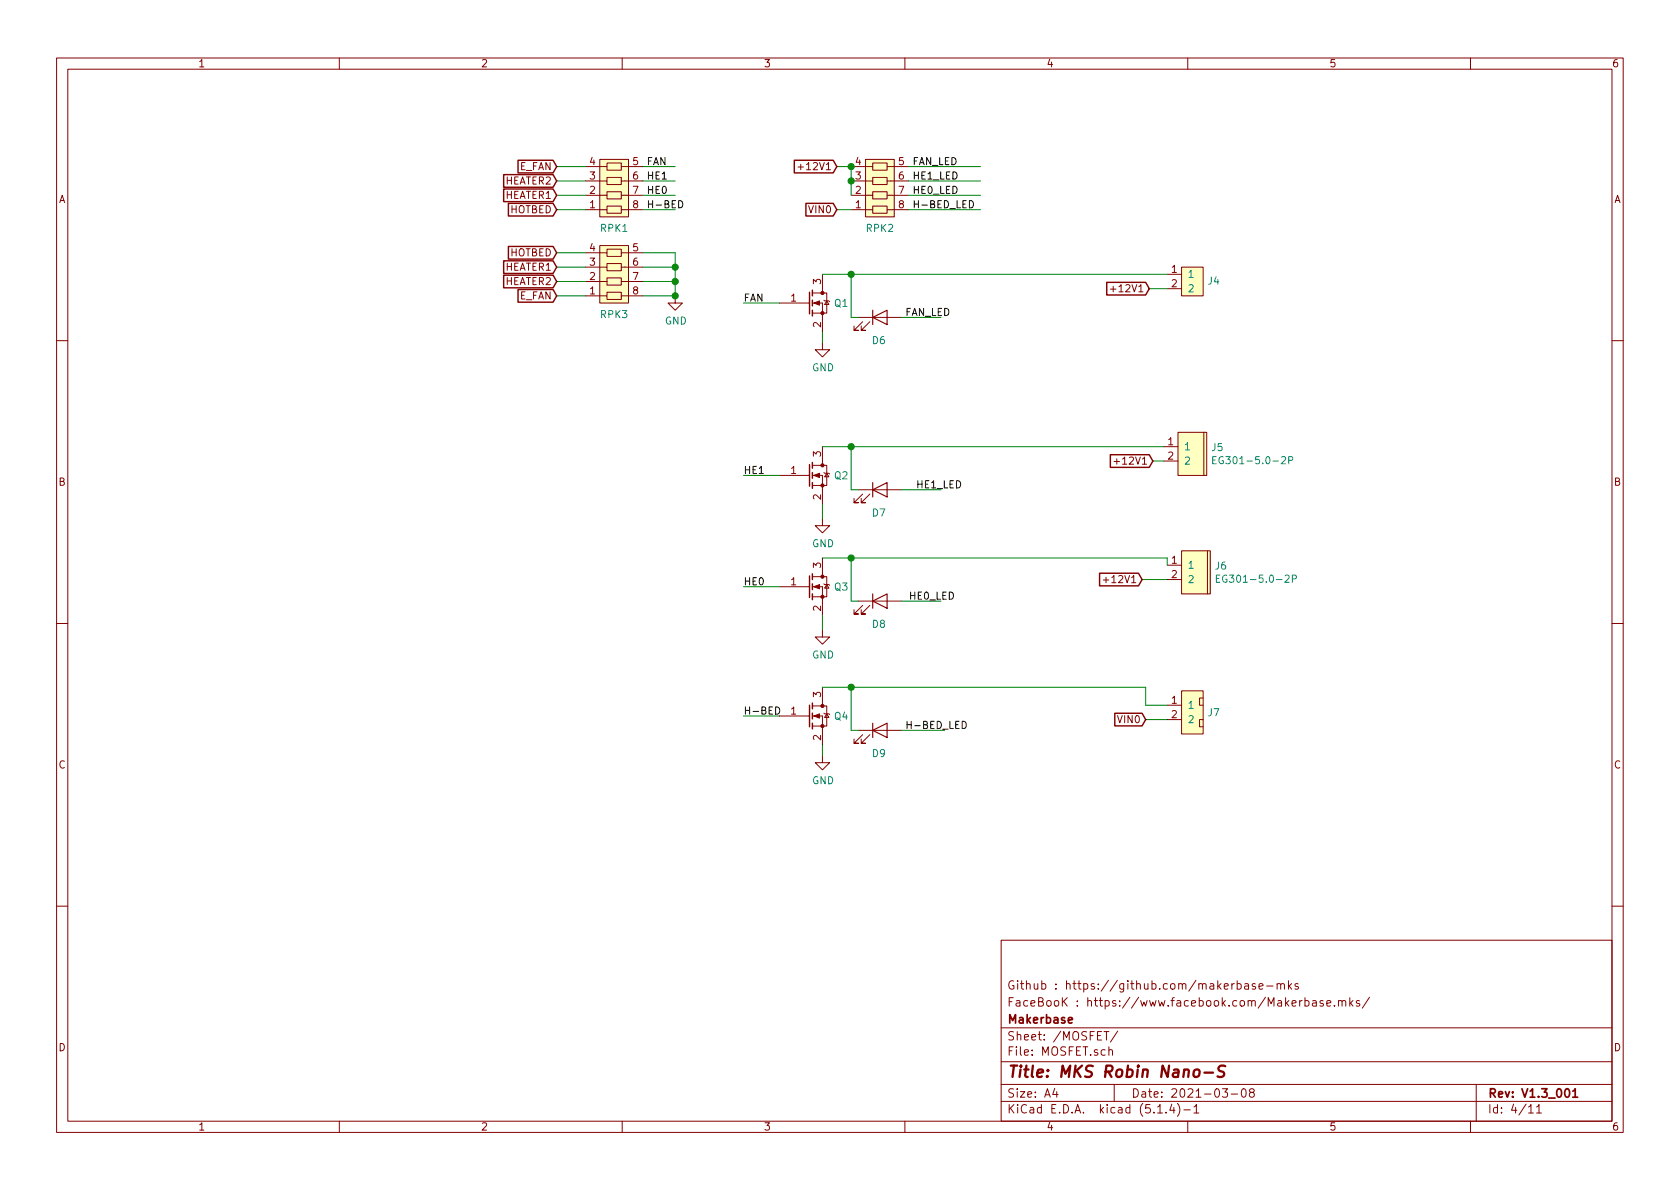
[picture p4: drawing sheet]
<svg xmlns="http://www.w3.org/2000/svg" width="297mm" height="210mm" viewBox="0 0 297 210" stroke-linecap="round" stroke-linejoin="round" font-family="sans-serif">
<g fill="none" stroke="#840000" stroke-width=".18">
<path d="M10 10.3h277v189.9h-277zM12 12.2h273v186.1h-273zM60 10.3v1.9M110 10.3v1.9M160 10.3v1.9M210 10.3v1.9M260 10.3v1.9M103.5 29.5h3.8v.6h2.6v-.6h3.8M103.5 37.1h3.8v.6h2.6v-.6h3.8M103.5 32h3.8v.6h2.6v-.6h3.8M103.5 34.5h3.8v.7h2.6v-1.3h-2.6v.6M106 28.2h5.1v10.1h-5.1z"/>
<path d="M107.3 32v-.6h2.6v.6M107.3 37.1v-.7h2.6v.7M107.3 29.5v-.7h2.6v.7M109.9 34.5h3.8M141.1 29.5h1M150.5 29.5h3.8v.6h2.5v-.6h3.9M150.5 37.1h3.8v.6h2.5v-.6h3.9M150.5 32h3.8v.6h2.5v-.6h3.9M150.5 34.5h3.8v.7h2.5v-1.3h-2.5v.6M153 28.2h5.1v10.1h-5.1zM154.3 32v-.6h2.5v.6M154.3 37.1v-.7h2.5v.7"/>
<path d="M154.3 29.5v-.7h2.5v.7M156.8 34.5h3.9M103.5 44.7h3.8v.6h2.6v-.6h3.8M103.5 52.3h3.8v.7h2.6v-.7h3.8M103.5 47.2h3.8v.7h2.6v-.7h3.8M103.5 49.8h3.8v.6h2.6v-1.3h-2.6v.7M106 43.4h5.1v10.2h-5.1zM107.3 47.2v-.6h2.6v.6M107.3 52.3v-.6h2.6v.6M107.3 44.7v-.6h2.6v.6M109.9 49.8h3.8M119.4 52.3v1.3h1.2l-1.2 1.3-1.3-1.3h1.3"/>
<path d="M137.8 53.6h5.1M142.9 53.6h.2M143.6 53.6h1.8v5.1M143.6 51.8h1.8M145.4 51.8h.8v3.6h-2.6M145.4 48.5v3.3M145.7 53.1l.1 .1h.8l.1 .1M146.2 53.2l.4 .6h-.8zM151.8 56.1h7.6M152.5 56.9l-1.5 1.5h.8h-.8v-.7M153.8 56.9l-1.5 1.5h.7h-.7v-.7M196.3 51.1h1"/>
<path d="M206.4 48.5h2.5M206.4 51h2.5M208.9 47.2h3.8v5.1h-3.8zM10 60.2h2M145.4 60.6v1.2h1.3l-1.3 1.3-1.3-1.3h1.3M145.4 79v3.3M205.7 79h2.6M208.3 76.4h5.1v7.7h-5.1zM212.9 76.4v7.7M285 60.2h2M137.8 84.1h5.1M142.9 84.1h.2"/>
<path d="M143.6 84.1h1.8v5M143.6 82.3h1.8M145.4 91.7v1.3h1.3l-1.3 1.2-1.3-1.2h1.3M145.4 82.3h.8v3.5h-2.6M145.4 98.7v3.3M145.7 83.6l.1 .1h.8l.1 .1M146.2 83.7l.4 .6h-.8zM151.8 86.6h7.6M152.5 87.4l-1.5 1.5h.8h-.8v-.8M153.8 87.4l-1.5 1.5h.7h-.7v-.8M197 81.6h.9M205.7 81.5h2.6"/>
<path d="M206.4 99.9h2.5M208.9 97.4h5.1v7.6h-5.1zM213.5 97.4v7.6M10 110.3h2M137.8 103.8h5.1M142.9 103.8h.2M143.6 103.8h1.8v5M143.6 102h1.8M145.4 102h.8v3.5h-2.6M145.4 111.4v1.2h1.3l-1.3 1.3-1.3-1.3h1.3M145.7 103.2l.1 .2h.8l.1 .1M146.2 103.4l.4 .6h-.8z"/>
<path d="M151.8 106.3h7.6M152.5 107.1l-1.5 1.5h.8h-.8v-.8M153.8 107.1l-1.5 1.5h.7h-.7v-.8M195.1 102.6h.9M206.4 102.5h2.5M285 110.3h2M137.8 126.6h5.1M142.9 126.6h.2M143.6 126.6h1.8v5.1M143.6 124.8h1.8M145.4 124.8h.8v3.6h-2.6M145.4 133.6v1.3h1.3l-1.3 1.2-1.3-1.2h1.3"/>
<path d="M145.4 121.5v3.3M145.7 126.1l.1 .1h.8l.1 .2M146.2 126.2l.4 .7h-.8zM151.8 129.2h7.6M152.5 129.9l-1.5 1.5h.8h-.8v-.7M153.8 129.9l-1.5 1.5h.7h-.7v-.7M206.4 124.7h2.5M206.4 127.2h2.5M208.9 122.2h3.8v7.6h-3.8zM212.7 123.4h-.6v1.3h.6M212.7 127.2h-.6v1.3h.6M10 160.2h2"/>
<path d="M177 166.3h108v32h-108zM218.7 174l.5-.1 .3 .3-.1 .6-.2 .1-.5-.1M218.7 173.4v1.5M220.1 174h.6l.1 .9M220.8 174.3l-.6 .1-.2 .2 .1 .2 .1 .1 .6-.1M221.9 174l-.3-.1-.2 .2 .1 .3 .4 .1v.3h-.5M222.6 174.4l.7-.1-.1-.3-.4-.1-.2 .2 .1 .7h.5M224 174.4h1.1M225.8 174.1l.2-.2 .4 .1v.9M225.8 173.9v1M226.4 174.1a.36 .36 0 0 1 .4-.2 .36 .36 0 0 1 .3 .2v.8M227.8 173.4v1.5"/>
<path d="M227.9 174.4l.5 .5M228.4 173.9l-.6 .6M229.5 174l-.3-.1-.2 .2v.3l.5 .1v.3h-.5M230.7 177l.5-.1 .2 .3v.6l-.2 .1-.5-.1M230.7 176.4v1.5M232.1 177h.6v.9M232.7 177.3l-.5 .1-.2 .2 .1 .2 .1 .1 .5-.1M233.9 177l-.3-.1-.2 .2 .1 .3 .4 .1v.3h-.5M234.6 177.4l.7-.1-.1-.3-.4-.1-.2 .2v.7h.6M235.9 177.8v.1M236.7 177.1l.2-.2 .3 .1 .1 .9M236.7 176.9v1"/>
<path d="M237.3 177.1a.36 .36 0 0 1 .3-.2 .36 .36 0 0 1 .3 .2v.8M238.7 176.4v1.5M238.8 177.4l.4 .5M239.2 176.9l-.5 .6M240.4 177l-.4-.1-.2 .2 .1 .3 .5 .1v.3h-.6M242.1 176.3l-1.2 2M285 160.2h2M60 198.3v1.9M110 198.3v1.9M160 198.3v1.9M177 194.8h108M177 191.8h108"/>
<path d="M177 187.8h108M177 181.8h108M186.5 192.5l-.4 1h1M186.8 193v1M195.2 182.4h.9M195.6 182.4v1.5M196.1 185.7a.37 .37 0 0 1 .6 .1v.8M196.1 185.1v1.5M197 191.8v3M197.6 182.3l-1.3 2M204.7 196.8h.8M206.2 196.7v.1"/>
<path d="M207.2 195.2l-.4 1.1h.9M207.5 195.8v1M208.2 195.1a1.71 1.71 0 0 1 0 2.3M209.3 196.3h1.2M210 198.3v1.9M211.1 195.8l.4-.5v1.5M211.1 196.8h.9M216.1 192.5h.9l-.4 .6 .4 .1v.7l-.2 .1-.7-.1M217.7 193.5h1.1M219.6 192.7l.4-.2a.94 .94 0 0 1 0 1.5 .82 .82 0 0 1-.4-1.3zM221.2 193.2l-.3-.3 .1-.2 .2-.2 .4 .1 .2 .2-.1 .2-.6 .2a.48 .48 0 0 0-.1 .7l.2 .1 .5-.1a.48 .48 0 0 0-.1-.7h-.1M260 198.3v1.9"/>
<path d="M261 191.8v6.5M270.3 195.8l.4-.5v1.5M270.3 196.8h.8M271.7 195.8l.4-.5v1.5M271.7 196.8h.8"/>
</g>
<path d="M188.9 180.4l.7-.1-.1-.3-.4-.1-.2 .2 .1 .7h.5M276.8 192.7l.2-.2a.81 .81 0 0 1 .6 .6 .81 .81 0 0 1-.3 .8l-.1 .1a.79 .79 0 0 1-.4-1.3zM278.1 193l.4-.5v1.5M278.1 194h.8" fill="none" stroke="#840000" stroke-width=".3"/>
<path d="M211.2 189.3a.53 .53 0 0 1 .5-.2 .53 .53 0 0 1 .4 .4l-.1 .6a.54 .54 0 0 1-.5 .4 .54 .54 0 0 1-.5-.4zM213 189.7h1.5M216.6 188.5l-.2-.1-.7 .1a.47 .47 0 0 0-.3 .5 .47 .47 0 0 0 .3 .4l.4 .1a.48 .48 0 0 1 .4 .5 .48 .48 0 0 1-.5 .4l-.7-.1" fill="none" stroke="#840000" stroke-width=".41"/>
<g fill="#ffffc2" stroke="#ffffc2" stroke-width=".18">
<path d="M208.9 47.2h3.8v5.1h-3.8z"/>
<path d="M106 28.2h5.1v10.1h-5.1z"/>
<path d="M208.9 122.2h3.8v7.6h-3.8z"/>
<path d="M153 28.2h5.1v10.1h-5.1z"/>
<path d="M106 43.4h5.1v10.2h-5.1z"/>
<path d="M208.9 97.4h5.1v7.6h-5.1z"/>
<path d="M208.3 76.4h5.1v7.7h-5.1z"/>
</g>
<g fill="#840000" stroke="#840000" stroke-width=".18">
<path d="M143.9 103.8l1-.4v.7z"/>
<path d="M143.9 84.1l1-.4v.7z"/>
<path d="M143.9 126.6l1-.4v.8z"/>
<path d="M143.9 53.6l1-.4v.8z"/>
<circle cx="145.4" cy="105.5" r=".28"/>
<circle cx="145.4" cy="102" r=".28"/>
<circle cx="145.4" cy="85.8" r=".28"/>
<circle cx="145.4" cy="82.3" r=".28"/>
<circle cx="145.4" cy="128.4" r=".28"/>
<circle cx="145.4" cy="124.8" r=".28"/>
<circle cx="145.4" cy="55.4" r=".28"/>
<circle cx="145.4" cy="51.8" r=".28"/>
</g>
<g fill="none" stroke="#840000" stroke-width=".25">
<path d="M89.1 30.9h8.7l.6 1.1-.6 1.1h-8.7zM89.1 33.4h8.7l.6 1.1-.6 1.2h-8.7zM89.9 36h7.9l.6 1.1-.6 1.1h-7.9zM91.6 28.3h6.2l.6 1.2-.6 1.1h-6.2zM140.4 28.3h6.9l.7 1.2-.7 1.1h-6.9zM142.5 36h4.8l.7 1.1-.7 1.1h-4.8zM89.1 46.1h8.7l.6 1.1-.6 1.2h-8.7zM89.1 48.7h8.7l.6 1.1-.6 1.1h-8.7zM89.9 43.6h7.9l.6 1.1-.6 1.1h-7.9zM91.6 51.2h6.2l.6 1.1-.6 1.1h-6.2zM143.1 51.7v3.8M143.6 51.3v1"/>
<path d="M143.6 53.1v1M143.6 54.9v1M195.7 49.9h6.9l.6 1.1-.6 1.2h-6.9zM143.1 82.2v3.8M143.6 81.8v1M143.6 83.6v1M143.6 85.3v1.1M196.3 80.4h6.9l.6 1.1-.6 1.1h-6.9zM143.1 101.8v3.9M143.6 101.5v1M143.6 103.2v1.1M143.6 105v1"/>
<path d="M194.4 101.4h6.9l.6 1.1-.6 1.1h-6.9zM143.1 124.7v3.8M143.6 124.3v1M143.6 126.1v1M143.6 127.9v1M197.1 126.1h4.8l.7 1.1-.7 1.2h-4.8z"/>
</g>
<path d="M154.3 56.1l2.5-1.2v2.5zM154.3 54.9v2.5M154.3 86.6l2.5-1.3v2.6zM154.3 85.3v2.6M154.3 106.3l2.5-1.3v2.6zM154.3 105v2.6M154.3 129.2l2.5-1.3v2.5zM154.3 127.9v2.5" fill="none" stroke="#840000" stroke-width=".2"/>
<path d="M214.4 81.4h.5M215 80.7h-.6v1.3h.6M227.9 81.4h.6v-.5l-.2-.2h-.4v1.3M215.1 102.3h.4M215.7 101.7h-.6v1.3h.6M228.5 102.4l.6-.1 .1-.5-.2-.1h-.5v1.3" fill="none" stroke="#008484" stroke-width=".18"/>
<g fill="none" stroke="#008400" stroke-width=".18">
<path d="M98.4 32h5.1M98.4 29.5h5.1M98.4 34.5h5.1M98.4 37.1h5.1M113.7 32h5.7M113.7 29.5h5.7M113.7 34.5h5.7M113.7 37.1h5.7M148 29.5h2.5v5M148 37.1h2.5M160.7 32h12.7M160.7 29.5h12.7"/>
<path d="M160.7 34.5h12.7M160.7 37.1h12.7M98.4 44.7h5.1M98.4 52.3h5.1M98.4 47.2h5.1M98.4 49.8h5.1M113.7 44.7h5.7v7.6h-5.7M113.7 47.2h5.7M113.7 49.8h5.7M131.4 53.6h6.4M145.4 58.7v1.9M145.4 48.5h61"/>
<path d="M150.5 48.5v7.6h1.3M159.4 56.1h7M203.2 51h3.2M145.4 79h60.3M150.5 79v7.6h1.3M131.4 84.1h6.4M145.4 89.1v2.6M145.4 98.7h61v1.2M150.5 98.7v7.6h1.3M159.4 86.6h7M203.8 81.5h1.9M131.4 103.8h6.4"/>
<path d="M145.4 108.8v2.6M159.4 106.3h7M201.9 102.5h4.5M131.4 126.6h6.4M145.4 131.7v1.9M145.4 121.5h57.2v3.2h3.8M150.5 121.5v7.7h1.3M159.4 129.2h7.6M202.6 127.2h3.8"/>
</g>
<path d="M120 35.5a.64 .64 0 0 1 .7 .6 .64 .64 0 0 1-.7 .6zM171.4 35.5a.64 .64 0 0 1 .7 .6 .64 .64 0 0 1-.7 .6zM137.1 125a.64 .64 0 0 1 .8 .6 .64 .64 0 0 1-.8 .7zM170.1 127.6a.64 .64 0 0 1 .7 .6 .64 .64 0 0 1-.7 .6z" fill="none" stroke="#000" stroke-width=".18"/>
<g fill="#008400" stroke="#008400" stroke-width=".25">
<circle cx="150.5" cy="79" r=".51"/>
<circle cx="119.4" cy="52.3" r=".51"/>
<circle cx="150.5" cy="121.5" r=".51"/>
<circle cx="119.4" cy="49.8" r=".51"/>
<circle cx="150.5" cy="48.5" r=".51"/>
<circle cx="119.4" cy="47.2" r=".51"/>
<circle cx="150.5" cy="32" r=".51"/>
<circle cx="150.5" cy="98.7" r=".51"/>
<circle cx="150.5" cy="29.5" r=".51"/>
</g>
<text font-size="2.8" fill="#840000" x="178" y="190.5">Title: MKS Robin Nano-S</text>
<g font-size="2.1" fill="#840000">
<text x="178" y="178">FaceBooK : https://www.facebook.com/Makerbase.mks/</text>
<text x="178" y="175">Github : https://github.com/makerbase-mks</text>
<text x="178" y="184">Sheet: /MOSFET/</text>
<text x="178" y="181">Makerbase</text>
<text x="178" y="186.7">File: MOSFET.sch</text>
<text x="178" y="196.9">KiCad E.D.A. kicad (5.1.4)-1</text>
<text x="178" y="194.1">Size: A4</text>
<text x="200" y="194.1">Date: 2021-03-08</text>
<text x="263" y="194.1">Rev: V1.3_001</text>
<text x="263" y="196.9">Id: 4/11</text>
</g>
<g font-size="1.8" fill="#840000">
<text x="35" y="11.9">1</text>
<text x="85" y="11.9">2</text>
<text x="135" y="11.9">3</text>
<text x="185" y="11.9">4</text>
<text x="235" y="11.9">5</text>
<text x="285" y="11.9">6</text>
<text x="104.3" y="29.2">4</text>
<text x="111.9" y="29.2">5</text>
<text x="151.3" y="29.2">4</text>
<text x="158.9" y="29.2">5</text>
<text x="10.4" y="35.9">A</text>
<text x="89.4" y="32.6">HEATER2</text>
<text x="89.4" y="35.2">HEATER1</text>
<text x="91.8" y="30.1">E_FAN</text>
<text x="104.3" y="34.3">2</text>
<text x="104.3" y="31.7">3</text>
<text x="111.9" y="31.7">6</text>
<text x="111.9" y="34.3">7</text>
<text x="142" y="30.1">+12V1</text>
<text x="151.3" y="34.3">2</text>
<text x="151.3" y="31.7">3</text>
<text x="158.9" y="31.7">6</text>
<text x="158.9" y="34.3">7</text>
<text x="285.4" y="35.9">A</text>
<text x="90.2" y="37.7">HOTBED</text>
<text x="104.3" y="36.8">1</text>
<text x="111.9" y="36.8">8</text>
<text x="143.2" y="37.7">VIN0</text>
<text x="151.3" y="36.8">1</text>
<text x="158.9" y="36.8">8</text>
<text x="89.4" y="47.9">HEATER1</text>
<text x="90.2" y="45.3">HOTBED</text>
<text x="104.3" y="47">3</text>
<text x="104.3" y="44.4">4</text>
<text x="111.9" y="44.4">5</text>
<text x="111.9" y="47">6</text>
<text x="89.4" y="50.4">HEATER2</text>
<text x="91.8" y="53">E_FAN</text>
<text x="104.3" y="52.1">1</text>
<text x="104.3" y="49.5">2</text>
<text x="111.9" y="49.5">7</text>
<text x="111.9" y="52.1">8</text>
<text x="139.9" y="53.3">1</text>
<text x="145.2" y="50.3" transform="rotate(-90 145.2 50.3)">3</text>
<text x="197.3" y="51.7">+12V1</text>
<text x="207.2" y="48.3">1</text>
<text x="207.2" y="50.8">2</text>
<text x="145.2" y="57.9" transform="rotate(-90 145.2 57.9)">2</text>
<text x="139.9" y="83.8">1</text>
<text x="145.2" y="80.7" transform="rotate(-90 145.2 80.7)">3</text>
<text x="197.9" y="82.2">+12V1</text>
<text x="206.5" y="78.7">1</text>
<text x="206.5" y="81.3">2</text>
<text x="10.4" y="85.9">B</text>
<text x="145.2" y="88.4" transform="rotate(-90 145.2 88.4)">2</text>
<text x="285.4" y="85.9">B</text>
<text x="145.2" y="100.4" transform="rotate(-90 145.2 100.4)">3</text>
<text x="207.2" y="99.7">1</text>
<text x="139.9" y="103.5">1</text>
<text x="196" y="103.1">+12V1</text>
<text x="207.2" y="102.2">2</text>
<text x="145.2" y="108" transform="rotate(-90 145.2 108)">2</text>
<text x="145.2" y="123.3" transform="rotate(-90 145.2 123.3)">3</text>
<text x="207.2" y="124.5">1</text>
<text x="139.9" y="126.4">1</text>
<text x="145.2" y="130.9" transform="rotate(-90 145.2 130.9)">2</text>
<text x="197.8" y="127.9">VIN0</text>
<text x="207.2" y="127">2</text>
<text x="10.4" y="135.9">C</text>
<text x="285.4" y="135.9">C</text>
<text x="10.4" y="185.9">D</text>
<text x="285.4" y="185.9">D</text>
<text x="35" y="199.9">1</text>
<text x="85" y="199.9">2</text>
<text x="135" y="199.9">3</text>
<text x="185" y="199.9">4</text>
<text x="235" y="199.9">5</text>
<text x="285" y="199.9">6</text>
</g>
<g font-size="1.8">
<text x="114.3" y="29.2">FAN</text>
<text x="161.3" y="29.2">FAN_LED</text>
<text x="114.3" y="31.7">HE1</text>
<text x="114.3" y="34.3">HE0</text>
<text x="161.3" y="31.7">HE1_LED</text>
<text x="161.3" y="34.3">HE0_LED</text>
<text x="114.3" y="36.8">H-BED</text>
<text x="161.3" y="36.8">H-BED_LED</text>
<text x="131.4" y="53.3">FAN</text>
<text x="160" y="55.9">FAN_LED</text>
<text x="131.4" y="83.8">HE1</text>
<text x="161.9" y="86.4">HE1_LED</text>
<text x="131.4" y="103.5">HE0</text>
<text x="160.7" y="106">HE0_LED</text>
<text x="131.4" y="126.4">H-BED</text>
<text x="160" y="128.9">H-BED_LED</text>
</g>
<g font-size="1.8" fill="#008484">
<text x="106.2" y="41">RPK1</text>
<text x="153.2" y="41">RPK2</text>
<text x="209.9" y="49.1">1</text>
<text x="209.9" y="51.7">2</text>
<text x="213.6" y="50.3">J4</text>
<text x="106.2" y="56.3">RPK3</text>
<text x="117.6" y="57.4">GND</text>
<text x="147.6" y="54.3">Q1</text>
<text x="143.6" y="65.7">GND</text>
<text x="154.3" y="60.9">D6</text>
<text x="209.3" y="79.6">1</text>
<text x="209.3" y="82.2">2</text>
<text x="214.3" y="79.8">J5</text>
<text x="215.8" y="82.1">EG301-5.0-2P</text>
<text x="147.6" y="84.8">Q2</text>
<text x="154.3" y="91.3">D7</text>
<text x="143.6" y="96.8">GND</text>
<text x="209.9" y="100.6">1</text>
<text x="214.9" y="100.7">J6</text>
<text x="147.6" y="104.4">Q3</text>
<text x="209.9" y="103.1">2</text>
<text x="216.5" y="103">EG301-5.0-2P</text>
<text x="154.3" y="111">D8</text>
<text x="143.6" y="116.5">GND</text>
<text x="209.9" y="125.3">1</text>
<text x="147.6" y="127.3">Q4</text>
<text x="209.9" y="127.9">2</text>
<text x="213.6" y="126.7">J7</text>
<text x="154.3" y="133.9">D9</text>
<text x="143.6" y="138.7">GND</text>
</g>
</svg>
